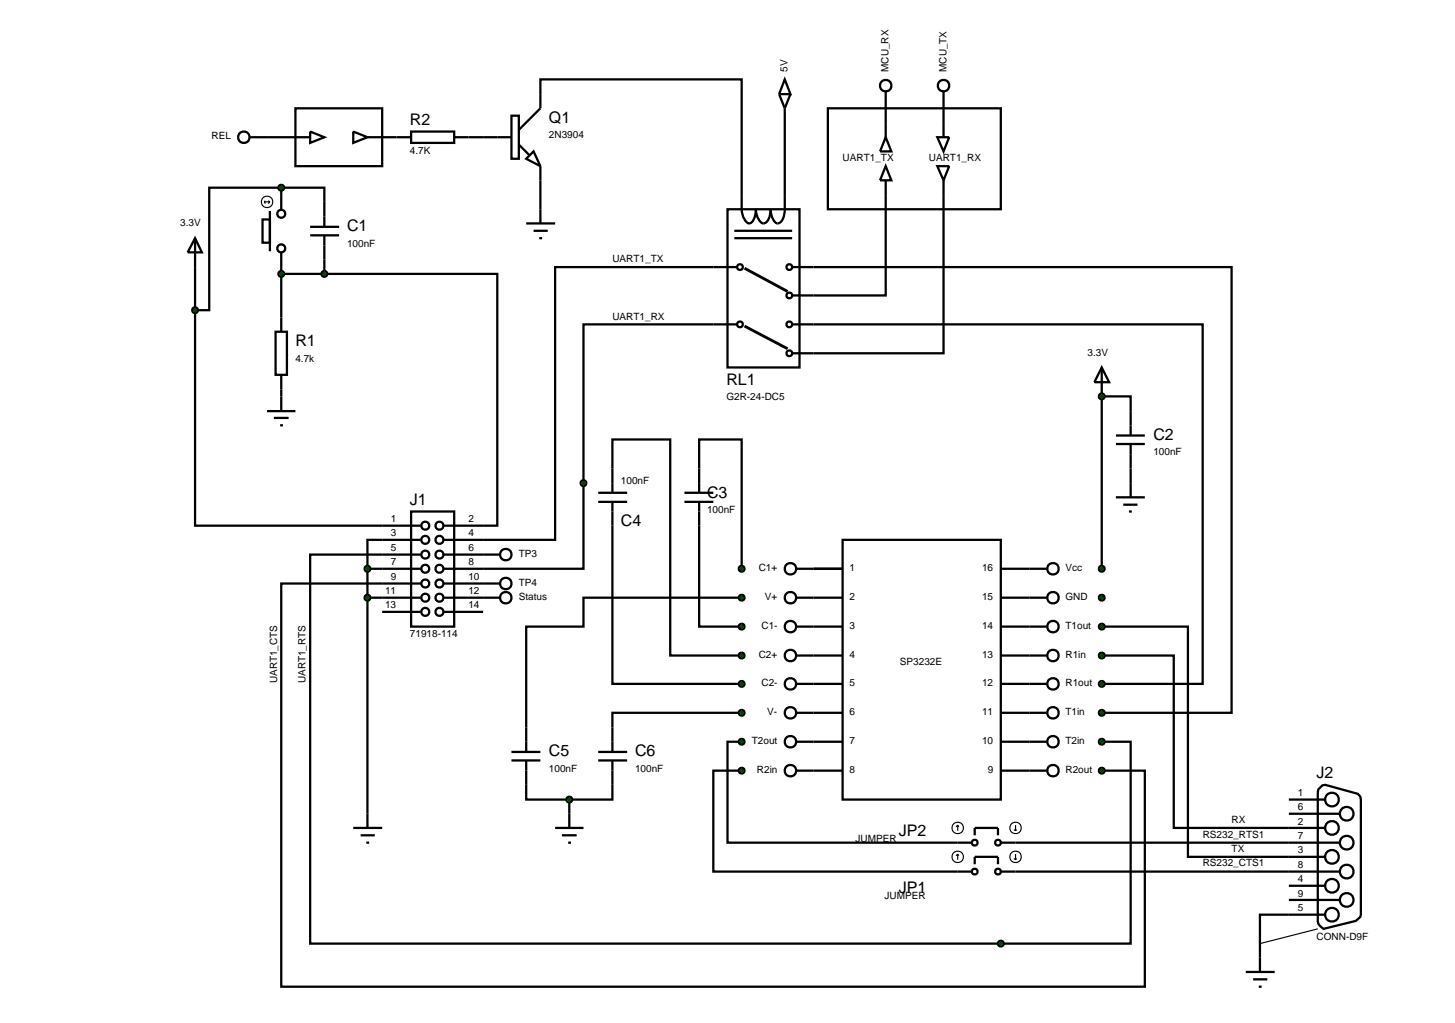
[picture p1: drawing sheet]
<svg xmlns="http://www.w3.org/2000/svg" width="257mm" height="180mm" viewBox="0 0 257 180" stroke-linecap="round" stroke-linejoin="round" font-family="sans-serif">
<g fill="none" stroke="#000" stroke-width=".4">
<path d="M95.3 16.6v-2.6h35.5v20.4M138.4 19.1v15.3M156.2 19.1v2.6M166.4 19.1v2.6M46.3 38.7h1.3v4.1h-1.3zM47.1 24.2h5M47.6 37.2v7.1M49.6 33.1h7.6v6.9M49.6 33.1h-12.7v21.6h-2.5M49.6 33.1v3.8M67.4 24.2h2.5M82.6 24.2h2.6"/>
<path d="M95.3 31.8v5.1M156.2 34.4v17.7h-12.7M166.4 34.4v27.9h-22.9M34.4 54.7v38h39.8M34.4 42l1.2 2.5h-2.5zM34.4 42v12.7M48.6 58.5h2v7.6h-2zM49.6 44.5v14M49.6 48.3h7.6M54.7 40h5.1M54.7 41.5h5.1M57.2 48.3h30.5v44.4h-9.4"/>
<path d="M57.2 41.5v6.8M125.8 47.1h-27.9v48.1h-19.6M125.8 57.2h-22.9v43.1h-24.6M143.5 47.1h73.7v78.6h-22.9M143.5 57.2h68.6v63.4h-17.8M49.6 66.1v3.8M199.4 72.5v-2.6h-5.1v30.4M72.5 90.2h7.6v20.3h-7.6zM74.2 95.2h-9.4v5.1M74.2 97.8h-19.5v68.6h144.7v-35.6h-5.1M78.3 97.8h6.9M108 82.6v-5.1h10.2v38.1h12.6"/>
<path d="M108 92.7v27.9h22.8M123.3 82.6v-5.1h7.5v22.8M123.3 92.7v17.8h7.5M199.4 82.6v2.6M64.8 100.3h9.4M64.8 100.3v43.2M64.8 105.4h9.4M67.4 107.9h6.8M74.2 102.9h-24.6v71.1h152.3v-38.1h-7.6M78.3 105.4h6.9M78.3 102.9h6.9M78.3 107.9h6.9"/>
<path d="M130.8 105.4h-27.9v5.1h-10.1v17.8M194.3 115.6h12.7v30.4h20.3M194.3 110.5h15.2v40.6h17.8M92.8 138.4v2.6h7.6M108 138.4v2.6h-7.6M130.8 125.7h-22.8v2.6M130.8 135.9h-5v17.8h43.1M130.8 130.8h-2.5v17.8h40.6M100.4 141v2.5M179.1 153.7h48.2M179.1 148.6h48.2M227.3 161.3h-5.1v7.6"/>
<circle cx="49.6" cy="37.7" r=".7"/>
<circle cx="49.6" cy="43.8" r=".7"/>
<circle cx="75" cy="95.2" r=".7"/>
<circle cx="75" cy="92.7" r=".7"/>
<circle cx="75" cy="97.8" r=".7"/>
<circle cx="77.5" cy="95.2" r=".7"/>
<circle cx="77.5" cy="92.7" r=".7"/>
<circle cx="77.5" cy="97.8" r=".7"/>
<circle cx="75" cy="107.9" r=".7"/>
<circle cx="75" cy="100.3" r=".7"/>
<circle cx="75" cy="102.9" r=".7"/>
<circle cx="75" cy="105.4" r=".7"/>
<circle cx="77.5" cy="107.9" r=".7"/>
<circle cx="77.5" cy="100.3" r=".7"/>
<circle cx="77.5" cy="102.9" r=".7"/>
<circle cx="77.5" cy="105.4" r=".7"/>
</g>
<g fill="none" stroke="#000" stroke-width=".2">
<path d="M46.6 35.6h1M46.6 35.6l.2 .3M46.8 35.4l-.2 .2M47.3 35.4l.3 .2M47.6 35.6l-.3 .3"/>
<circle cx="47.1" cy="35.6" r="1.01"/>
</g>
<g fill="#004000" stroke="#000" stroke-width=".4">
<path d="M49.2 48l.4-.2-.5 .5zM49.6 47.8l.3 .1 .2 .4zM50.1 48.3l-.1 .3-.4 .2zM49.1 48.3l.5 .5-.4-.2z"/>
<path d="M34 54.4l.4-.2-.5 .5zM34.4 54.2l.4 .2 .1 .3zM34.4 55.2l.5-.5-.1 .3zM33.9 54.7l.5 .5-.3-.1z"/>
<path d="M49.3 32.7l.3-.1-.5 .5zM49.6 32.6l.4 .2 .1 .3zM49.6 33.6l.5-.5-.2 .4zM49.1 33.1l.5 .5-.4-.2z"/>
</g>
<g fill="#004000">
<path d="M49.1 48.3l.5-.5 .5 .5-.5 .5z"/>
<path d="M33.9 54.7l.5-.5 .5 .5-.5 .5z"/>
<path d="M49.6 32.6l.5 .5-.5 .5-.5-.5z"/>
</g>
<path d="M47.1 72.5h5M48.3 73.7h2.6M49.4 75h.5M49.6 69.9v2.6" fill="none" stroke="#000" stroke-width=".4"/>
<g fill="#004000" stroke="#000" stroke-width=".4">
<path d="M56.8 48l.4-.2-.5 .5zM57.2 47.8l.4 .2 .1 .3zM57.7 48.3l-.1 .3-.4 .2zM56.7 48.3l.5 .5-.4-.2z"/>
<path d="M64.4 100l.4-.2-.5 .5zM64.8 99.8l.4 .2 .1 .3zM64.8 100.8l.5-.5-.2 .4zM64.3 100.3l.5 .5-.4-.2z"/>
</g>
<g fill="#004000">
<path d="M56.7 48.3l.5-.5 .5 .5-.5 .5z"/>
<path d="M64.8 99.8l.5 .5-.5 .5-.5-.5z"/>
</g>
<g fill="none" stroke="#000" stroke-width=".4">
<path d="M148.6 95.2h27.9v45.8h-27.9zM140.4 100.3h8.2M140.4 105.4h8.2M140.4 110.5h8.2M140.4 115.6h8.2M176.5 100.3h8.1M176.5 105.4h8.1M176.5 110.5h8.1M176.5 115.6h8.1M140.4 120.6h8.2M140.4 125.7h8.2M140.4 130.8h8.2"/>
<path d="M140.4 135.9h8.2M176.5 120.6h8.1M176.5 125.7h8.1M176.5 130.8h8.1M176.5 135.9h8.1M233.2 138.5l.5-.1 5.8 1.6 .4 .5 .1 .5v20.3l-.1 .4-.8 .7-5.7 1.4-.6-.5-.3-.4-.1-.4v-22.8l.1-.5zM62.3 146h5.1M63.6 147.3h2.5M64.6 148.6h.5M64.8 143.5v2.5M227.3 146h6.4M227.3 148.6h8.9"/>
<path d="M227.3 141h6.4M227.3 143.5h8.9M227.3 151.1h6.4M227.3 153.7h8.9M227.3 156.2h6.4M227.3 158.7h8.9M227.3 161.3h6.4"/>
<circle cx="139.4" cy="115.6" r="1.01"/>
<circle cx="139.4" cy="100.3" r="1.01"/>
<circle cx="139.4" cy="110.5" r="1.01"/>
<circle cx="139.4" cy="105.4" r="1.01"/>
<circle cx="185.7" cy="105.4" r="1.01"/>
<circle cx="185.7" cy="110.5" r="1.01"/>
<circle cx="185.7" cy="100.3" r="1.01"/>
<circle cx="185.7" cy="115.6" r="1.01"/>
<circle cx="139.4" cy="125.7" r="1.01"/>
<circle cx="139.4" cy="135.9" r="1.01"/>
<circle cx="139.4" cy="120.6" r="1.01"/>
<circle cx="139.4" cy="130.8" r="1.01"/>
<circle cx="185.7" cy="130.8" r="1.01"/>
<circle cx="185.7" cy="120.6" r="1.01"/>
<circle cx="185.7" cy="135.9" r="1.01"/>
<circle cx="185.7" cy="125.7" r="1.01"/>
<circle cx="234.9" cy="146" r="1.21"/>
<circle cx="234.9" cy="151.1" r="1.21"/>
<circle cx="234.9" cy="156.2" r="1.21"/>
<circle cx="234.9" cy="141" r="1.21"/>
<circle cx="237.5" cy="158.7" r="1.21"/>
<circle cx="237.5" cy="148.6" r="1.21"/>
<circle cx="237.5" cy="143.5" r="1.21"/>
<circle cx="237.5" cy="153.7" r="1.21"/>
<circle cx="234.9" cy="161.3" r="1.21"/>
</g>
<g fill="#004000" stroke="#000" stroke-width=".4">
<path d="M193.9 100l.4-.2-.5 .5zM194.3 99.8l.4 .2 .1 .3zM194.3 100.8l.5-.5-.2 .4zM193.8 100.3l.5 .5-.3-.1z"/>
<path d="M194 105l.3-.1-.5 .5zM194.3 104.9l.4 .2 .1 .3zM194.3 105.9l.5-.5-.2 .4zM193.8 105.4l.5 .5-.3-.1z"/>
<path d="M193.9 120.3l.4-.2-.5 .5zM194.3 120.1l.3 .1 .2 .4zM194.8 120.6l-.1 .3-.4 .2zM193.8 120.6l.5 .5-.4-.2z"/>
<path d="M194 130.4l.3-.1-.5 .5zM194.3 130.3l.4 .2 .1 .3zM194.3 131.3l.5-.5-.2 .4zM193.8 130.8l.5 .5-.3-.1z"/>
<path d="M130.5 130.4l.3-.1-.5 .5zM130.8 130.3l.4 .2 .1 .3zM131.3 130.8l-.2 .4-.3 .1zM130.3 130.8l.5 .5-.3-.1z"/>
<path d="M130.4 135.6l.4-.2-.5 .5zM130.8 135.4l.3 .1 .2 .4zM131.3 135.9l-.1 .3-.4 .2zM130.3 135.9l.5 .5-.3-.1z"/>
<path d="M193.9 115.3l.4-.2-.5 .5zM194.3 115.1l.3 .1 .2 .4zM194.3 116.1l.5-.5-.2 .4zM193.8 115.6l.5 .5-.3-.1z"/>
<path d="M193.9 110.2l.4-.2-.5 .5zM194.3 110l.3 .1 .2 .4zM194.8 110.5l-.1 .3-.4 .2zM193.8 110.5l.5 .5-.4-.2z"/>
<path d="M193.9 125.4l.4-.2-.5 .5zM194.3 125.2l.4 .2 .1 .3zM194.3 126.2l.5-.5-.2 .4zM193.8 125.7l.5 .5-.3-.1z"/>
<path d="M193.9 135.6l.4-.2-.5 .5zM194.3 135.4l.3 .1 .2 .4zM194.8 135.9l-.1 .3-.4 .2zM193.8 135.9l.5 .5-.4-.2z"/>
</g>
<g fill="#004000">
<path d="M193.8 100.3l.5-.5 .5 .5-.5 .5z"/>
<path d="M194.3 104.9l.5 .5-.5 .5-.5-.5z"/>
<path d="M193.8 120.6l.5-.5 .5 .5-.5 .5z"/>
<path d="M194.3 130.3l.5 .5-.5 .5-.5-.5z"/>
<path d="M130.3 130.8l.5-.5 .5 .5-.5 .5z"/>
<path d="M130.3 135.9l.5-.5 .5 .5-.5 .5z"/>
<path d="M193.8 115.6l.5-.5 .5 .5-.5 .5z"/>
<path d="M193.8 110.5l.5-.5 .5 .5-.5 .5z"/>
<path d="M193.8 125.7l.5-.5 .5 .5-.5 .5z"/>
<path d="M193.8 135.9l.5-.5 .5 .5-.5 .5z"/>
</g>
<path d="M194.3 64.8l1.3 2.6h-2.6zM194.3 64.8v5.1M196.8 76.8h5.1M196.8 78.3h5.1M199.4 72.5v4.3M199.4 78.3v4.3M219.7 171.4h5.1M221 172.7h2.5M222 174h.5M222.2 168.9v2.5" fill="none" stroke="#000" stroke-width=".4"/>
<path d="M232.4 163.8l-10.2 2.6" fill="none" stroke="#000" stroke-width=".2"/>
<path d="M194 69.5l.3-.1-.5 .5zM194.3 69.4l.4 .2 .1 .3zM194.3 70.4l.5-.5-.1 .3zM193.8 69.9l.5 .5-.3-.1z" fill="#004000" stroke="#000" stroke-width=".4"/>
<path d="M194.3 69.4l.5 .5-.5 .5-.5-.5z" fill="#004000"/>
<path d="M120.7 86.9h5.1M120.7 88.5h5.1M123.3 82.6v4.3M123.3 88.5v4.2M196.8 87.7h5.1M198.1 89h2.5M199.1 90.2h.5M199.4 85.2v2.5" fill="none" stroke="#000" stroke-width=".4"/>
<path d="M130.4 100l.4-.2-.5 .5zM130.8 99.8l.4 .2 .1 .3zM131.3 100.3l-.2 .4-.3 .1zM130.3 100.3l.5 .5-.3-.1z" fill="#004000" stroke="#000" stroke-width=".4"/>
<path d="M130.3 100.3l.5-.5 .5 .5-.5 .5z" fill="#004000"/>
<path d="M105.5 86.9h5.1M105.5 88.5h5.1M108 82.6v4.3M108 88.5v4.2" fill="none" stroke="#000" stroke-width=".4"/>
<g fill="#004000" stroke="#000" stroke-width=".4">
<path d="M130.4 110.2l.4-.2-.5 .5zM130.8 110l.3 .1 .2 .4zM131.3 110.5l-.1 .3-.4 .2zM130.3 110.5l.5 .5-.3-.1z"/>
<path d="M130.4 115.3l.4-.2-.5 .5zM130.8 115.1l.3 .1 .2 .4zM131.3 115.6l-.2 .4-.3 .1zM130.3 115.6l.5 .5-.3-.1z"/>
<path d="M130.4 120.3l.4-.2-.5 .5zM130.8 120.1l.3 .1 .2 .4zM131.3 120.6l-.1 .3-.4 .2zM130.3 120.6l.5 .5-.3-.1z"/>
</g>
<g fill="#004000">
<path d="M130.3 110.5l.5-.5 .5 .5-.5 .5z"/>
<path d="M130.3 115.6l.5-.5 .5 .5-.5 .5z"/>
<path d="M130.3 120.6l.5-.5 .5 .5-.5 .5z"/>
</g>
<path d="M90.2 132.6h5.1M90.2 134.1h5.1M92.8 128.3v4.3M92.8 134.1v4.3M105.5 132.6h5.1M105.5 134.1h5.1M108 128.3v4.3M108 134.1v4.3" fill="none" stroke="#000" stroke-width=".4"/>
<path d="M130.4 125.4l.4-.2-.5 .5zM130.8 125.2l.4 .2 .1 .3zM131.3 125.7l-.2 .4-.3 .1zM130.3 125.7l.5 .5-.3-.1z" fill="#004000" stroke="#000" stroke-width=".4"/>
<path d="M130.3 125.7l.5-.5 .5 .5-.5 .5z" fill="#004000"/>
<path d="M97.9 146h5M99.1 147.3h2.6M100.2 148.6h.5M100.4 143.5v2.5" fill="none" stroke="#000" stroke-width=".4"/>
<path d="M100.1 140.6l.3-.1-.5 .5zM100.4 140.5l.3 .1 .2 .4zM100.4 141.5l.5-.5-.2 .4zM99.9 141l.5 .5-.3-.1z" fill="#004000" stroke="#000" stroke-width=".4"/>
<path d="M100.4 140.5l.5 .5-.5 .5-.5-.5z" fill="#004000"/>
<g fill="none" stroke="#000" stroke-width=".4">
<path d="M85.2 97.8h3M85.2 102.9h3"/>
<circle cx="89.2" cy="97.8" r="1.01"/>
<circle cx="89.2" cy="102.9" r="1.01"/>
</g>
<path d="M64.5 105l.3-.1-.5 .5zM64.8 104.9l.4 .2 .1 .3zM65.3 105.4l-.1 .3-.4 .2zM64.3 105.4l.5 .5-.4-.2z" fill="#004000" stroke="#000" stroke-width=".4"/>
<path d="M64.8 104.9l.5 .5-.5 .5-.5-.5z" fill="#004000"/>
<g fill="none" stroke="#000" stroke-width=".4">
<path d="M85.2 105.4h3"/>
<circle cx="89.2" cy="105.4" r="1.01"/>
</g>
<path d="M130.5 105l.3-.1-.5 .5zM130.8 104.9l.4 .2 .1 .3zM131.3 105.4l-.2 .4-.3 .1zM130.3 105.4l.5 .5-.3-.1z" fill="#004000" stroke="#000" stroke-width=".4"/>
<path d="M130.3 105.4l.5-.5 .5 .5-.5 .5z" fill="#004000"/>
<g fill="none" stroke="#000" stroke-width=".4">
<path d="M128.3 36.9h12.7v27.9h-12.7zM130.8 34.4a6.6 6.6 0 0 0 .5 4.2 .88 .88 0 0 0 1.1 .7 2.77 2.77 0 0 0 .9-2.4 2.6 2.6 0 0 0 1.3 2.5 1.44 1.44 0 0 0 1.1-1.3l.2-1.2a2.58 2.58 0 0 0 1.2 2.5 1.44 1.44 0 0 0 1.1-1.3l.2-1.2v-2.5M125.8 47.1h4.2M125.8 57.2h4.2M129.5 40.7h10.2M129.5 42h10.2M139.7 47.1h3.8M139.7 52.1h3.8M139.7 57.2h3.8M139.7 62.3h3.8"/>
<circle cx="130.5" cy="47.1" r=".51"/>
<circle cx="130.5" cy="57.2" r=".51"/>
<circle cx="139.2" cy="57.2" r=".51"/>
<circle cx="139.2" cy="47.1" r=".51"/>
<circle cx="139.2" cy="52.1" r=".51"/>
<circle cx="139.2" cy="62.3" r=".51"/>
</g>
<path d="M131.3 47.3l7.6 4.1M131.3 57.5l7.6 4" fill="none" stroke="#000" stroke-width=".5"/>
<path d="M102.6 84.8l.3-.1-.5 .5zM102.9 84.7l.4 .2 .1 .3zM103.4 85.2l-.1 .3-.4 .2zM102.4 85.2l.5 .5-.4-.2z" fill="#004000" stroke="#000" stroke-width=".4"/>
<path d="M102.9 84.7l.5 .5-.5 .5-.5-.5z" fill="#004000"/>
<g fill="none" stroke="#000" stroke-width=".4">
<path d="M52.1 19.1h15.3v10.2h-15.3zM95.3 16.6v2.5l-3.8 3.8M137.4 16.6l1 2.5 1-2.5M138.4 14l1 2.6h-2zM146 19.1h30.5v17.8h-30.5zM156.2 16.1v3M166.4 16.1v3M44 24.2h3.1M52.1 24.2h2.6M54.7 23.2l2.5 1-2.5 1zM62.3 23.2l2.5 1-2.5 1zM64.8 24.2h2.6"/>
<path d="M69.9 24.2h2.6M72.5 23.2h7.6v2h-7.6zM80.1 24.2h2.5M85.2 24.2h5M90.2 20.4h1.3v7.6h-1.3zM91.5 25.5l1.8 1.8M92.8 39.4h5.1M94.1 26.7l1.2 2.6-2.5-1.3zM95.3 29.3v2.5M95.3 36.9v2.5M156.2 29.3l1 2.5h-2zM156.2 24.2l1 2.5h-2z"/>
<path d="M156.2 21.7v2.5M156.2 31.8v2.6M165.3 29.3h2.1l-1 2.5zM165.3 24.2h2.1l-1 2.5zM166.4 21.7v2.5M166.4 31.8v2.6M94.1 40.7h2.5M95.1 42h.5M168.9 153.7h2.5M168.9 148.6h2.5M171.9 147.3v-1.3h4.1v1.3M171.9 152.4v-1.3h4.1v1.3"/>
<path d="M176.5 153.7h2.6M176.5 148.6h2.6"/>
<circle cx="156.2" cy="15.1" r="1.01"/>
<circle cx="166.4" cy="15.1" r="1.01"/>
<circle cx="43" cy="24.2" r="1.01"/>
<circle cx="171.9" cy="153.7" r=".51"/>
<circle cx="171.9" cy="148.6" r=".51"/>
<circle cx="176" cy="148.6" r=".51"/>
<circle cx="176" cy="153.7" r=".51"/>
</g>
<g fill="none" stroke="#000" stroke-width=".2">
<path d="M168.9 150.6l-.3 .3M168.9 150.6l.2 .3M168.9 145.5v1M168.9 150.6v1M168.9 145.5l-.3 .3M168.9 145.5l.2 .3M178.8 151.4l.3 .2M178.8 146.3l.3 .2M179.1 145.5v1M179.1 150.6v1M179.3 151.4l-.2 .2M179.3 146.3l-.2 .2"/>
<circle cx="168.9" cy="146" r="1.01"/>
<circle cx="168.9" cy="151.1" r="1.01"/>
<circle cx="179.1" cy="146" r="1.01"/>
<circle cx="179.1" cy="151.1" r="1.01"/>
</g>
<path d="M176.2 166l.3-.1-.5 .5zM176.5 165.9l.3 .1 .2 .4zM177 166.4l-.2 .4-.3 .1zM176 166.4l.5 .5-.3-.1z" fill="#004000" stroke="#000" stroke-width=".4"/>
<path d="M176.5 165.9l.5 .5-.5 .5-.5-.5z" fill="#004000"/>
<g font-size="2.8">
<text x="72.3" y="22.1">R2</text>
<text x="96.8" y="21.7">Q1</text>
<text x="61.2" y="40.8">C1</text>
<text x="52.1" y="61.1">R1</text>
<text x="128.1" y="67.9">RL1</text>
<text x="203.4" y="77.6">C2</text>
<text x="72.3" y="89.1">J1</text>
<text x="124.7" y="87.8">C3</text>
<text x="109.5" y="92.8">C4</text>
<text x="96.8" y="133.4">C5</text>
<text x="112" y="133.4">C6</text>
<text x="232.2" y="137.3">J2</text>
<text x="158.5" y="147.5">JP2</text>
<text x="158.5" y="157.6">JP1</text>
</g>
<g font-size="1.8">
<text x="138.9" y="12.7" transform="rotate(-90 138.9 12.7)">5V</text>
<text x="156.7" y="12.7" transform="rotate(-90 156.7 12.7)">MCU_RX</text>
<text x="166.9" y="12.7" transform="rotate(-90 166.9 12.7)">MCU_TX</text>
<text x="37.3" y="24.6">REL</text>
<text x="72.3" y="27.1">4.7K</text>
<text x="96.8" y="24.4">2N3904</text>
<text x="148.6" y="28.4">UART1_TX</text>
<text x="163.8" y="28.4">UART1_RX</text>
<text x="31.8" y="39.8">3.3V</text>
<text x="61.2" y="43.5">100nF</text>
<text x="108" y="46.2">UART1_TX</text>
<text x="108" y="56.4">UART1_RX</text>
<text x="52.1" y="63.8">4.7k</text>
<text x="191.8" y="62.7">3.3V</text>
<text x="128.1" y="70.6">G2R-24-DC5</text>
<text x="203.4" y="80.3">100nF</text>
<text x="109.5" y="85.4">100nF</text>
<text x="68.9" y="92.1">1</text>
<text x="68.9" y="94.6">3</text>
<text x="82.6" y="92.1">2</text>
<text x="82.6" y="94.6">4</text>
<text x="124.7" y="90.5">100nF</text>
<text x="68.9" y="97.2">5</text>
<text x="68.9" y="99.7">7</text>
<text x="82.6" y="97.2">6</text>
<text x="82.6" y="99.7">8</text>
<text x="91.5" y="98.2">TP3</text>
<text x="133.8" y="100.7">C1+</text>
<text x="149.8" y="100.7">1</text>
<text x="173.2" y="100.7">16</text>
<text x="187.9" y="100.7">Vcc</text>
<text x="67.9" y="104.8">11</text>
<text x="67.9" y="107.3">13</text>
<text x="68.9" y="102.3">9</text>
<text x="82.6" y="102.3">10</text>
<text x="82.6" y="104.8">12</text>
<text x="82.6" y="107.3">14</text>
<text x="91.5" y="103.3">TP4</text>
<text x="91.5" y="105.8">Status</text>
<text x="134.9" y="105.8">V+</text>
<text x="149.8" y="105.8">2</text>
<text x="173.2" y="105.8">15</text>
<text x="187.9" y="105.8">GND</text>
<text x="72.3" y="112.4">71918-114</text>
<text x="134.3" y="110.9">C1-</text>
<text x="149.8" y="110.9">3</text>
<text x="173.2" y="110.9">14</text>
<text x="187.9" y="110.9">T1out</text>
<text x="133.8" y="116">C2+</text>
<text x="149.8" y="116">4</text>
<text x="158.7" y="117.3">SP3232E</text>
<text x="173.2" y="116">13</text>
<text x="187.9" y="116">R1in</text>
<text x="48.9" y="120.5" transform="rotate(-90 48.9 120.5)">UART1_CTS</text>
<text x="53.9" y="120.5" transform="rotate(-90 53.9 120.5)">UART1_RTS</text>
<text x="134.3" y="121">C2-</text>
<text x="149.8" y="121">5</text>
<text x="173.2" y="121">12</text>
<text x="187.9" y="121">R1out</text>
<text x="132.6" y="131.2">T2out</text>
<text x="135.3" y="126.1">V-</text>
<text x="149.8" y="126.1">6</text>
<text x="149.8" y="131.2">7</text>
<text x="173.2" y="131.2">10</text>
<text x="173.2" y="126.1">11</text>
<text x="187.9" y="126.1">T1in</text>
<text x="187.9" y="131.2">T2in</text>
<text x="96.8" y="136.1">100nF</text>
<text x="112" y="136.1">100nF</text>
<text x="133.5" y="136.3">R2in</text>
<text x="149.8" y="136.3">8</text>
<text x="174.2" y="136.3">9</text>
<text x="187.9" y="136.3">R2out</text>
<text x="228.9" y="140.4">1</text>
<text x="228.9" y="142.9">6</text>
<text x="150.9" y="148.4">JUMPER</text>
<text x="212.1" y="147.7">RS232_RTS1</text>
<text x="217.2" y="145.2">RX</text>
<text x="228.9" y="145.4">2</text>
<text x="228.9" y="148">7</text>
<text x="212.1" y="152.8">RS232_CTS1</text>
<text x="217.2" y="150.3">TX</text>
<text x="228.9" y="150.5">3</text>
<text x="228.9" y="153.1">8</text>
<text x="228.9" y="155.6">4</text>
<text x="156" y="158.6">JUMPER</text>
<text x="228.9" y="158.1">9</text>
<text x="228.9" y="160.7">5</text>
<text x="232.2" y="165.7">CONN-D9F</text>
</g>
</svg>
